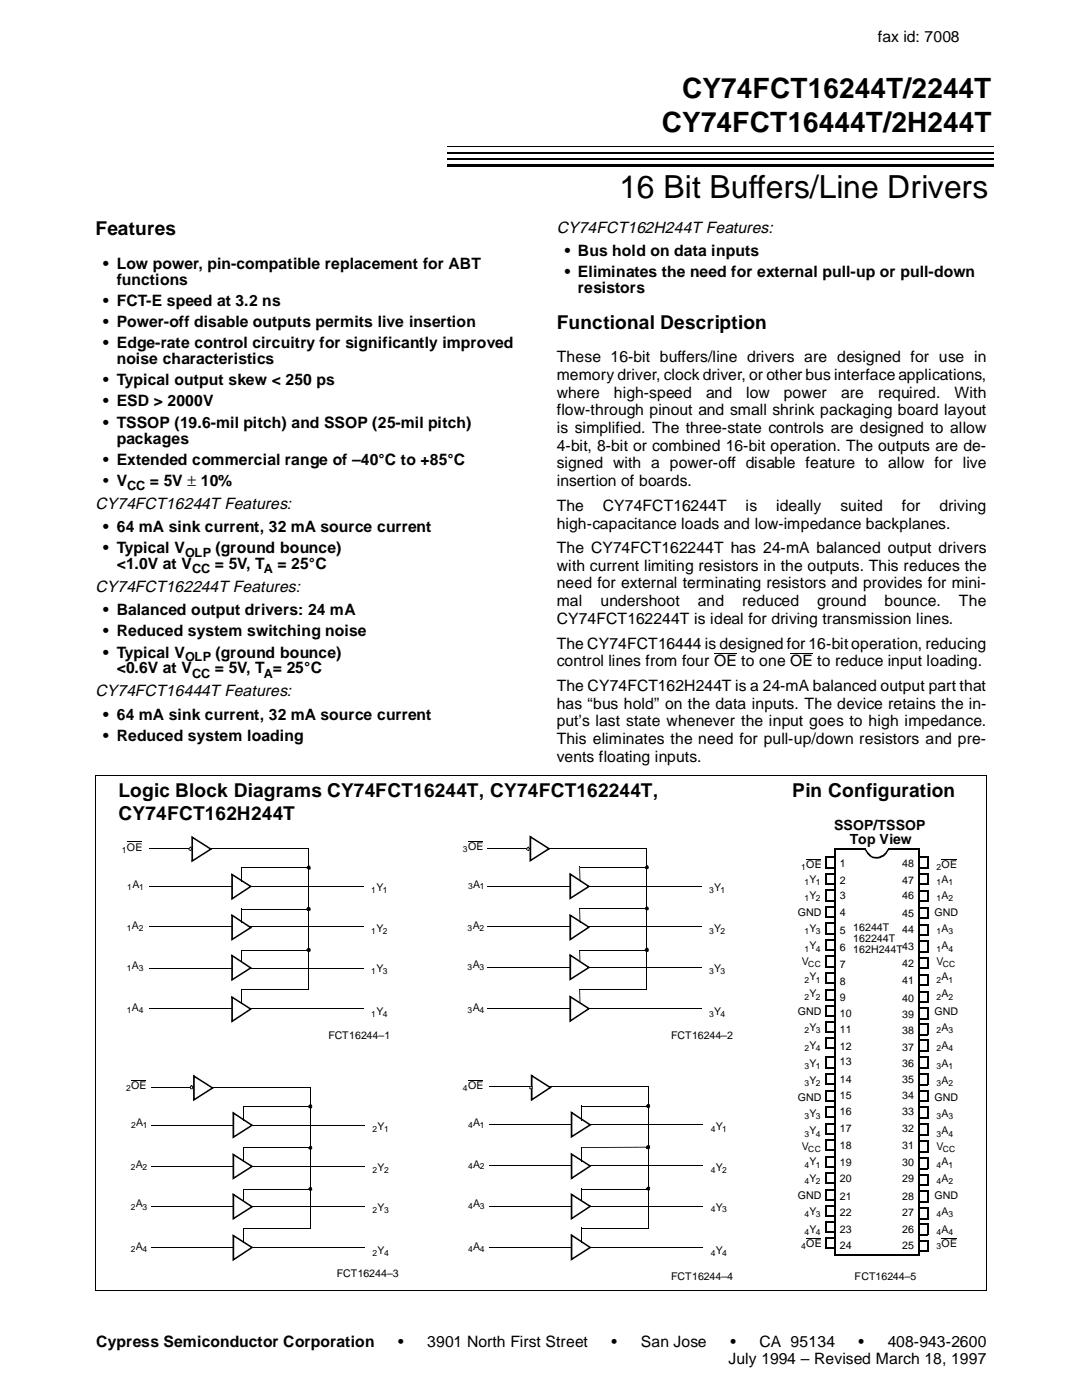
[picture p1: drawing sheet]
<svg xmlns="http://www.w3.org/2000/svg" width="216mm" height="279mm" viewBox="0 0 216 279" stroke-linecap="round" stroke-linejoin="round" font-family="sans-serif">
<path d="M88.3 27.9h.3v.1h-.3zM88.3 28h.3v.2h-.3zM88.3 28h.3zM88.6 32.8h.2v.5h-.2zM88.6 31.5h.2v.3h-.2zM88.7 29.2l.1 .2zM88.7 30.4l.1 .2zM88.8 32.8h109.5v.5h-109.5z" fill="#000"/>
<path d="M88.8 29.3h109.5" fill="none" stroke="#000" stroke-width=".2"/>
<path d="M88.8 30.5h109.5" fill="none" stroke="#000" stroke-width=".25"/>
<path d="M88.8 31.7h109.5" fill="none" stroke="#000" stroke-width=".34"/>
<g fill="#fff">
<path d="M87.1 27.4h2.1v6.3h-2.1z" fill-rule="evenodd"/>
<path d="M20.5 12.6h66v21.6h-66z" fill-rule="evenodd"/>
</g>
<path d="M142.5 130.5h4.5M157.6 130.5h4.5" fill="none" stroke="#000" stroke-width=".2"/>
<path d="M19.1 154.9h177.6v102.6h-177.6z" fill-rule="evenodd" fill="#fff"/>
<path d="M19 154.9h177.9M19 154.9v102.7M196.8 154.9v102.7M30 177h42.5M30 169.3h31.6M160.9 171.4h2.9M30 185h42.5M30 193.2h42.5M48.3 189.7v2.7M48.3 189.7h13.3M30 201.3h42.5M19 257.6h177.9" fill="none" stroke="#000" stroke-width=".2"/>
<g fill="#000">
<path d="M29.9 176.9l.1 .1zM29.9 169.2l.1 .2zM61.6 172.7v.2zM61.6 172.7l.1 .2zM61.6 169.2v.2zM61.6 172.7l-.1 .2zM61.3 172.9l.3-.2v.2l-.3 .4h.6l-.1 .1v-.4l-.2-.1v-.2a.56 .56 0 0 1 .4 .8 .48 .48 0 0 1-.6 0 .48 .48 0 0 1-.2-.5zM72.5 176.9l.1 .1zM164.8 177.5h1.6v.3h-1.6zM164.8 174.2h1.6v.3h-1.6zM164.8 170.9h1.6v.3h-1.6zM164.8 179.7h1.6v.2h-1.6z"/>
<path d="M164.8 176.3h1.6v.2h-1.6zM164.8 173.1h1.6v.2h-1.6zM166.4 177.5l.1 .3zM166.4 179.7l.1 .2zM166.4 174.2l.1 .3zM166.4 176.3l.1 .2zM166.4 170.9l.1 .3zM166.4 173.1l.1 .2zM172.4 169.2h.3v.2h-.3zM172.6 169.2h.1v.4h-.1zM172.4 169.4l.3-.1 1 1.4 .6 .3-.1-.1h1.3l.6-.2 1.1-1.4 .3 .2a2.83 2.83 0 0 1-3.3 1.8 3.9 3.9 0 0 1-1.8-1.9zM177.1 169.2h.2v.4h-.2z"/>
<path d="M177.2 169.3l.3 .2zM177.2 169.3l.1-.1 .2 .2v.1zM183.2 169.2h.4v.2h-.4zM183.4 169.2h.2v.4h-.2zM183.5 177.6l.1 .3zM183.5 179.7l.1 .3zM183.5 174.3l.1 .3zM183.5 176.4l.1 .2zM183.5 170.9l.1 .3zM183.5 173.1l.1 .2zM183.6 177.6h1.7v.3h-1.7zM183.6 179.7h1.5v.3h-1.5z"/>
<path d="M183.6 174.3h1.7v.3h-1.7zM183.6 176.4h1.5v.2h-1.5zM183.6 170.9h1.7v.3h-1.7zM183.6 173.1h1.5v.2h-1.5zM29.9 184.9l.1 .2zM29.9 193.1l.1 .2zM48.2 192.4l.1 .1zM48.2 189.7h.1zM48.3 189.7v.1zM61.6 189.7v.1zM72.5 184.9l.1 .2zM72.5 193.1l.1 .2z"/>
<path d="M164.8 197.4h1.6v.2h-1.6zM164.8 194.1h1.6v.2h-1.6zM164.8 190.8h1.6v.2h-1.6zM164.8 187.5h1.6v.2h-1.6zM164.8 184.1h1.6v.3h-1.6zM164.8 180.8h1.6v.3h-1.6zM164.8 199.4h1.6v.2h-1.6zM164.8 196.1h1.6v.2h-1.6zM164.8 192.8h1.6v.2h-1.6zM164.8 189.5h1.6v.2h-1.6zM164.8 186.3h1.6v.2h-1.6zM164.8 182.9h1.6v.2h-1.6z"/>
<path d="M166.4 197.4l.1 .2zM166.4 199.4l.1 .2zM166.4 194.1l.1 .2zM166.4 196.1l.1 .2zM166.4 190.8l.1 .2zM166.4 192.8l.1 .2zM166.4 187.5l.1 .2zM166.4 189.5l.1 .2zM166.4 184.1l.1 .3zM166.4 186.3l.1 .2zM166.4 180.8l.1 .3zM166.4 182.9l.1 .2z"/>
<path d="M183.5 197.8l.1 .2zM183.5 199.8l.1 .3zM183.5 194.4l.1 .2zM183.5 196.5l.1 .3zM183.5 191.1l.1 .2zM183.5 193.1l.1 .3zM183.5 187.7l.1 .3zM183.5 189.8l.1 .3zM183.5 184.4l.1 .3zM183.5 186.4l.1 .3zM183.5 181l.1 .3zM183.5 183l.1 .3z"/>
<path d="M183.6 197.8h1.7v.2h-1.7zM183.6 199.8h1.5v.3h-1.5zM183.6 194.4h1.7v.2h-1.7zM183.6 196.5h1.5v.3h-1.5zM183.6 191.1h1.7v.2h-1.7zM183.6 193.1h1.5v.3h-1.5zM183.6 187.7h1.7v.3h-1.7zM183.6 189.8h1.5v.3h-1.5zM183.6 184.4h1.7v.3h-1.7zM183.6 186.4h1.5v.3h-1.5zM183.6 181h1.7v.3h-1.7zM183.6 183h1.5v.3h-1.5z"/>
<path d="M29.9 201.3l.1 .1zM72.5 201.3l.1 .1zM164.8 207h1.6v.3h-1.6zM164.8 200.7h1.6v.2h-1.6zM164.8 203.8h1.6v.2h-1.6zM164.8 209h1.6v.3h-1.6zM164.8 202.7h1.6v.2h-1.6zM164.8 205.9h1.6v.3h-1.6zM166.4 207l.1 .3zM166.4 209l.1 .3zM166.4 200.7l.1 .2zM166.4 202.7l.1 .2z"/>
<path d="M166.4 203.8l.1 .2zM166.4 205.9l.1 .3zM183.5 207.5l.1 .3zM183.5 209.6l.1 .3zM183.5 201.1l.1 .2zM183.5 203.2l.1 .3zM183.5 204.2l.1 .3zM183.5 206.3l.1 .3zM183.6 207.5h1.7v.3h-1.7zM183.6 209.6h1.5v.3h-1.5zM183.6 201.1h1.7v.2h-1.7zM183.6 203.2h1.5v.3h-1.5z"/>
<path d="M183.6 204.2h1.7v.3h-1.7zM183.6 206.3h1.5v.3h-1.5z"/>
</g>
<path d="M61.3 173l.3-.2 .2 .1 .1 .5h-.5l-.2-.2z" fill-rule="evenodd" fill="#000"/>
<path d="M166.6 169.2v81.2M166.6 169.4h6M177.3 169.4h6.1v81.2M166.5 250.4h16.9" fill="none" stroke="#000" stroke-width=".34"/>
<g fill="none" stroke="#000" stroke-width=".25">
<path d="M164.9 171v2.3M164.9 174.3v2.2M164.9 177.6v2.3M185.1 171v2.3M185.1 174.4v2.2M185.1 177.7v2.3M164.9 180.9v2.2M164.9 184.2v2.3M164.9 187.5v2.2M164.9 190.8v2.2M164.9 194.1v2.2M164.9 197.4v2.2"/>
<path d="M185.1 181.1v2.2M185.1 184.5v2.2M185.1 187.8v2.3M185.1 191.2v2.2M185.1 194.5v2.3M185.1 197.9v2.2M164.9 200.7v2.2M164.9 203.9v2.3M164.9 207.1v2.2M185.1 201.2v2.3M185.1 204.3v2.3M185.1 207.6v2.3"/>
</g>
<path d="M38.4 167l3.7 2.4-3.7 2.4z" fill="#fff"/>
<path d="M38.2 166.8l4.1 2.7-4.1 2.6 .1-.4 3.7-2.4 .2 .3-3.9-2.4 .1-.2 .1 4.8h-.3z" fill="#000"/>
<path d="M37.8 169.2l.2-.1 .2 .1-.1 .5-.2 .1-.2-.4z" fill-rule="evenodd" fill="#fff"/>
<path d="M38 169l.1 .2zM38 169l.2 .2zM38 169.2l.1-.1zM37.8 169.2l.2-.2 .1 .2-.3 .2 .2 .4 .1-.6 .1 .1-.2-.1 .1-.1 .2 .1-.1 .6h-.3l-.2-.1-.1-.3zM61.5 169.3l.1 .1zM61.5 197.4h.1z" fill="#000"/>
<path d="M61.6 169.4v28" fill="none" stroke="#000" stroke-width=".2"/>
<path d="M46.3 199l3.7 2.3-3.7 2.5z" fill="#fff"/>
<path d="M46.1 198.7l4.2 2.6-4.2 2.8v-5.1h.4l-.1 5-.2-.3 3.9-2.4-.1 .2-3.8-2.4z" fill="#000"/>
<path d="M46.3 190.7l3.7 2.4-3.7 2.4z" fill="#fff"/>
<path d="M46.1 190.4l4.3 2.8-4.3 2.6v-5.1h.4l-.1 5-.2-.3 3.9-2.4-.1 .3-3.8-2.5z" fill="#000"/>
<path d="M46.3 182.6l3.7 2.5-3.7 2.4z" fill="#fff"/>
<path d="M46.1 182.4l4.3 2.8-4.3 2.6v-5.2h.4l-.1 5-.2-.2 3.9-2.4-.1 .3-3.8-2.5z" fill="#000"/>
<path d="M46.3 174.5l3.7 2.4-3.7 2.4z" fill="#fff"/>
<g fill="#000">
<path d="M46.1 174.2l4.2 2.7-4.2 2.8v-5.2h.4l-.1 5-.2-.3 3.9-2.4-.1 .2-3.8-2.3zM48.2 175.9l.1 .1zM48.2 173.1h.1zM48.3 173.1v.1zM61.6 173.1v.1zM48.2 197.4l.1 .1zM48.2 184.1l.1 .1zM48.2 181.4h.1zM48.3 197.4v.2zM48.3 181.4v.1zM61.6 197.4v.2zM61.6 181.4v.1z"/>
<path d="M61.6 181v.2zM61.6 181l.1 .2zM61.6 189.1v.2zM61.6 189.1l.1 .2zM61.6 181l-.1 .2zM61.3 181.1l.3-.1v.2l-.3 .2 .2 .3-.1-.1 .5-.1-.1 .1v-.3l-.2-.1v-.2l.3 .1 .1 .6-.7 .1-.2-.3zM61.6 189.1l-.1 .2zM61.3 189.3l.3-.2v.2l-.3 .4 .4 .1 .2-.1h-.1v-.3l-.2-.1v-.2l.3 .1 .1 .6-.3 .2-.4-.1-.2-.2zM30.1 216.9l.1 .2zM48.2 200.3l.1 .1zM61.9 216.9l.1 .2zM164.8 217.5h1.6v.3h-1.6z"/>
<path d="M164.8 214.1h1.6v.3h-1.6zM164.8 210.9h1.6v.3h-1.6zM164.8 219.6h1.6v.3h-1.6zM164.8 216.2h1.6v.3h-1.6zM164.8 212.9h1.6v.3h-1.6zM166.4 217.5l.1 .3zM166.4 219.6l.1 .3zM166.4 214.1l.1 .3zM166.4 216.2l.1 .3zM166.4 210.9l.1 .3zM166.4 212.9l.1 .3zM183.5 217.6l.1 .2z"/>
<path d="M183.5 219.6l.1 .3zM183.5 214.2l.1 .3zM183.5 216.3l.1 .3zM183.5 210.9l.1 .3zM183.5 212.9l.1 .3zM183.6 217.6h1.7v.2h-1.7zM183.6 219.6h1.5v.3h-1.5zM183.6 214.2h1.7v.3h-1.7zM183.6 216.3h1.5v.3h-1.5zM183.6 210.9h1.7v.3h-1.7zM183.6 212.9h1.5v.3h-1.5zM30.1 224.5l.1 .1z"/>
<path d="M30.1 232.7l.1 .1zM48.4 237.3l.2 .1zM48.6 237.3l.1 .2zM61.9 237.3l.1 .2zM61.9 220.4l.1 .2zM61.9 220.4l.2 .2zM61.9 220.4l-.1 .2zM61.6 220.6l.3-.2 .1 .2-.4 .3 .2 .2 .3-.1v.1v-.5h-.2l.1-.2 .2 .1v.6h-.6l-.1-.2zM72.7 224.5l.1 .1zM72.7 232.7l.1 .1zM164.8 237.3h1.6v.3h-1.6zM164.8 233.9h1.6v.3h-1.6z"/>
<path d="M164.8 230.7h1.6v.3h-1.6zM164.8 227.3h1.6v.3h-1.6zM164.8 224.1h1.6v.3h-1.6zM164.8 220.7h1.6v.3h-1.6zM164.8 239.4h1.6v.3h-1.6zM164.8 236.1h1.6v.2h-1.6zM164.8 232.8h1.6v.3h-1.6zM164.8 229.4h1.6v.3h-1.6zM164.8 226.1h1.6v.3h-1.6zM164.8 222.8h1.6v.3h-1.6zM166.4 237.3l.1 .3zM166.4 239.4l.1 .3z"/>
<path d="M166.4 233.9l.1 .3zM166.4 236.1l.1 .2zM166.4 230.7l.1 .3zM166.4 232.8l.1 .3zM166.4 227.3l.1 .3zM166.4 229.4l.1 .3zM166.4 224.1l.1 .3zM166.4 226.1l.1 .3zM166.4 220.7l.1 .3zM166.4 222.8l.1 .3zM183.5 237.7l.1 .2zM183.5 239.8l.1 .2z"/>
<path d="M183.5 234.3l.1 .2zM183.5 236.4l.1 .2zM183.5 231l.1 .2zM183.5 233.1l.1 .2zM183.5 227.6l.1 .2zM183.5 229.7l.1 .3zM183.5 224.3l.1 .2zM183.5 226.3l.1 .3zM183.5 220.9l.1 .2zM183.5 223l.1 .3zM183.6 237.7h1.7v.2h-1.7zM183.6 239.8h1.5v.2h-1.5z"/>
<path d="M183.6 234.3h1.7v.2h-1.7zM183.6 236.4h1.5v.2h-1.5zM183.6 231h1.7v.2h-1.7zM183.6 233.1h1.5v.2h-1.5zM183.6 227.6h1.7v.2h-1.7zM183.6 229.7h1.5v.3h-1.5zM183.6 224.3h1.7v.2h-1.7zM183.6 226.3h1.5v.3h-1.5zM183.6 220.9h1.7v.2h-1.7zM183.6 223h1.5v.3h-1.5zM30.1 240.8l.1 .2zM30.1 248.8l.1 .2z"/>
<path d="M48.4 240l.2 .1zM72.7 240.8l.1 .2zM72.7 248.8l.1 .2zM164.8 246.9h1.6v.2h-1.6zM164.8 240.5h1.6v.3h-1.6zM164.8 243.8h1.6v.2h-1.6zM164.8 249h1.6v.3h-1.6zM164.8 242.6h1.6v.2h-1.6zM164.8 245.8h1.6v.2h-1.6zM166.4 246.9l.1 .2zM166.4 249l.1 .3zM166.4 240.5l.1 .3z"/>
<path d="M166.4 242.6l.1 .2zM166.4 243.8l.1 .2zM166.4 245.8l.1 .2zM183.5 247.5l.1 .2zM183.5 249.5l.1 .3zM183.5 241l.1 .2zM183.5 243.1l.1 .2zM183.5 244.1l.1 .2zM183.5 246.3l.1 .2zM183.6 247.5h1.7v.2h-1.7zM183.6 249.5h1.5v.3h-1.5zM183.6 241h1.7v.2h-1.7z"/>
<path d="M183.6 243.1h1.5v.2h-1.5zM183.6 244.1h1.7v.2h-1.7zM183.6 246.3h1.5v.2h-1.5z"/>
</g>
<g fill="none" stroke="#000" stroke-width=".25">
<path d="M164.9 211v2.2M164.9 214.2v2.3M164.9 217.6v2.3M185.1 211v2.2M185.1 214.3v2.3M185.1 217.7v2.2M164.9 220.8v2.3M164.9 224.2v2.2M164.9 227.4v2.3M164.9 230.8v2.3M164.9 234v2.3M164.9 237.4v2.3"/>
<path d="M185.1 221v2.3M185.1 224.4v2.2M185.1 227.7v2.3M185.1 231.1v2.2M185.1 234.4v2.2M185.1 237.7v2.3M164.9 240.6v2.2M164.9 243.8v2.2M164.9 247v2.3M185.1 241v2.3M185.1 244.2v2.3M185.1 247.6v2.2"/>
</g>
<g fill="none" stroke="#000" stroke-width=".2">
<path d="M48.3 173.1v2.8M48.3 173.1h13.3M48.3 181.4v2.7M48.3 197.5v2.8M48.3 197.5h13.3M48.3 181.4h13.3M30.2 217h31.7M30.2 224.5h42.5M30.2 232.7h42.5M48.5 237.4v2.6M48.7 237.4h13.2M30.2 240.9h42.5"/>
<path d="M30.2 248.9h42.5"/>
</g>
<g fill="#000">
<path d="M61.3 181.2h.5l.1 .4-.5 .1-.2-.3z" fill-rule="evenodd"/>
<path d="M61.3 189.4l.3-.2 .2 .1 .1 .4-.3 .2-.2-.1-.2-.2z" fill-rule="evenodd"/>
<path d="M61.7 220.6h.4v.5h-.4l-.1-.3z" fill-rule="evenodd"/>
</g>
<path d="M38.7 214.7l3.7 2.4-3.7 2.4z" fill="#fff"/>
<path d="M38.5 214.5l4.2 2.7-4.2 2.6 .1-.4 3.7-2.4 .2 .3-3.9-2.4 .2-.3 .1 4.9h-.4z" fill="#000"/>
<path d="M38 216.7h.2l.2 .2-.1 .4-.4-.3z" fill-rule="evenodd" fill="#fff"/>
<path d="M38.2 216.6l.1 .1zM38.2 216.6l.2 .1zM38.2 216.6l-.1 .1zM37.9 216.7l.3-.1 .1 .1-.3 .4 .4 .2h-.1l.1-.1v-.4l-.2-.1 .1-.1 .1 .1 .1 .6-.1 .1-.4-.1-.2-.2zM61.8 217l.2 .1zM61.8 245l.2 .1z" fill="#000"/>
<path d="M61.9 217.1v27.9" fill="none" stroke="#000" stroke-width=".2"/>
<path d="M46.6 246.5l3.7 2.4-3.7 2.5z" fill="#fff"/>
<path d="M46.4 246.3l4.1 2.6-4.1 2.8v-5.2h.3v5l-.2-.2 3.9-2.5-.2 .3-3.7-2.4z" fill="#000"/>
<path d="M46.6 238.3l3.7 2.5-3.7 2.4z" fill="#fff"/>
<path d="M46.4 238.1l4.2 2.8-4.2 2.6v-5.2h.3v5l-.2-.2 3.9-2.4-.2 .3-3.7-2.5z" fill="#000"/>
<path d="M46.6 230.4l3.7 2.3-3.7 2.4z" fill="#fff"/>
<path d="M46.4 230.1l4.1 2.6-4.1 2.8v-5.1h.3v4.9l-.2-.3 3.9-2.3-.2 .2-3.7-2.4z" fill="#000"/>
<path d="M46.6 222.1l3.7 2.4-3.7 2.4z" fill="#fff"/>
<g fill="#000">
<path d="M97.3 176.8l.1 .2zM97.3 169.2l.1 .1zM129 172.7l.1 .1zM129 169.2l.1 .1zM129 172.6l-.1 .2zM128.6 173.1l.4-.4 .1 .1-.3 .3 .1 .2 .4-.1-.1 .1 .1-.3-.3-.2 .1-.2 .4 .5-.1 .3-.3 .1-.3-.1zM139.9 176.8l.1 .2zM97.3 184.9l.1 .2zM97.3 193l.1 .2zM115.6 189.6l.1 .1zM115.7 192.4l.1 .1zM115.7 189.6l.1 .1z"/>
<path d="M129 189.6l.1 .1zM139.9 184.9l.1 .2zM139.9 193l.1 .2zM97.3 201.3l.1 .1zM139.9 201.3l.1 .1zM46.4 221.8l4.2 2.8-4.2 2.6v-5.1h.3v5l-.2-.3 3.9-2.3-.2 .2-3.7-2.5zM48.4 231.8l.2 .1zM48.4 228.9l.2 .1zM48.4 223.6l.2 .1zM48.4 220.7l.2 .1zM48.6 228.9l.1 .2zM48.6 220.7l.1 .2z"/>
<path d="M61.9 228.9l.1 .2zM61.9 220.7l.1 .2zM61.9 228.7l.1 .1zM61.9 236.9l.1 .2zM61.9 236.9l.2 .2zM61.9 228.6l-.1 .2zM62 228.6l.2 .2 .1 .3-.1 .3h-.3l-.4-.3 .4-.4 .1 .1-.4 .3 .2 .2 .3-.1v.1v-.4l-.2-.1zM61.9 236.9l-.1 .2zM61.6 237.1l.3-.2 .1 .2-.4 .3h.5v.1v-.3l-.2-.1 .1-.2 .2 .1v.6h-.5l-.2-.3zM48.4 248l.2 .1zM48.4 245.1l.2 .1zM48.6 245.1l.1 .2z"/>
<path d="M61.9 245.1l.1 .2z"/>
</g>
<g fill="none" stroke="#000" stroke-width=".2">
<path d="M25.3 168h3M97.4 176.9h42.5M97.4 169.2h31.6M187.9 171.4h3M97.4 185h42.5M97.4 193.1h42.5M115.8 189.7h13.2M26.2 215.6h2.9M97.4 201.3h42.5M48.5 220.8v2.8M48.5 229v2.8M48.7 229h13.2"/>
<path d="M48.7 220.8h13.2M48.5 245.2v2.8M48.7 245.2h13.2M160.9 247.1h2.9"/>
</g>
<g fill="#000">
<path d="M128.7 173.1l.3-.4 .4 .4-.1 .2-.3 .1z" fill-rule="evenodd"/>
<path d="M61.6 229l.3-.3 .3 .3-.1 .3-.2 .1z" fill-rule="evenodd"/>
<path d="M61.7 237.1h.4v.4l-.2 .1-.3-.3z" fill-rule="evenodd"/>
</g>
<path d="M115.7 189.7v2.7" fill="none" stroke="#000" stroke-width=".25"/>
<path d="M105.8 167l3.8 2.3-3.8 2.4z" fill="#fff"/>
<path d="M105.7 166.7l4.1 2.7-4.1 2.6v-.4l3.8-2.4 .1 .3-3.9-2.4 .2-.2 .1 4.8h-.3z" fill="#000"/>
<path d="M105.2 169.2l.2-.1 .2 .1-.1 .5-.2 .1-.2-.4z" fill-rule="evenodd" fill="#fff"/>
<path d="M105.4 169l.1 .2zM105.4 169l.2 .2zM105.4 169.2l.1-.1zM105.2 169.2l.2-.2 .1 .2-.3 .2 .2 .4 .1-.6 .1 .1-.2-.1 .1-.1 .2 .1-.1 .6h-.3l-.2-.1-.1-.3zM128.9 169.2l.2 .1zM128.9 197.4h.2z" fill="#000"/>
<path d="M129 169.3v28.1" fill="none" stroke="#000" stroke-width=".2"/>
<path d="M113.8 198.9l3.7 2.4-3.7 2.4z" fill="#fff"/>
<path d="M113.6 198.6l4.2 2.7-4.2 2.7v-5.1h.4l-.1 5-.2-.3 3.9-2.4-.2 .2-3.7-2.3z" fill="#000"/>
<path d="M113.8 190.6l3.7 2.4-3.7 2.4z" fill="#fff"/>
<path d="M113.6 190.3l4.3 2.8-4.3 2.6v-5.1h.4l-.1 5-.2-.3 3.9-2.3-.2 .2-3.7-2.4z" fill="#000"/>
<path d="M113.8 182.6l3.7 2.4-3.7 2.5z" fill="#fff"/>
<path d="M113.6 182.4l4.2 2.6-4.2 2.8v-5.2h.4l-.1 5-.2-.2 3.9-2.5-.2 .3-3.7-2.4z" fill="#000"/>
<path d="M113.8 174.4l3.7 2.5-3.7 2.3z" fill="#fff"/>
<g fill="#000">
<path d="M113.6 174.2l4.3 2.8-4.3 2.6v-5.2h.4l-.1 5-.2-.2 3.9-2.4-.2 .2-3.7-2.4zM115.6 173l.1 .1zM115.7 175.9h.1zM115.7 173l.1 .1zM129 173l.1 .1zM115.6 197.4h.1zM115.6 181.3l.1 .1zM115.7 184.1h.1zM115.7 197.4l.1 .1zM115.7 181.3l.1 .1zM129 197.4l.1 .1zM129 181.3l.1 .1z"/>
<path d="M129 180.9l.1 .2zM129 180.9l.2 .2zM129 189.1l.1 .2zM129 189.1l.2 .2zM129 180.9l-.1 .2zM128.8 181.1l.2-.2 .1 .2-.3 .3h.5l-.1 .1 .1-.3-.3-.1 .1-.2 .3 .1v.6h-.5l-.3-.2zM129 189.1l-.1 .2zM128.9 189.2l.1-.1 .1 .2-.3 .3 .1 .2 .4-.1-.1 .1 .1-.4-.3-.1 .1-.2 .3 .1v.7h-.6l-.2-.3zM97.6 216.8l.1 .2zM115.7 200.2l.1 .1zM129.4 216.8l.1 .2zM97.6 224.4l.1 .1z"/>
<path d="M97.6 232.6l.1 .1zM115.9 237.2l.2 .1zM116 237.2l.1 .2zM129.4 237.2l.1 .2zM129.4 220.3l.1 .2zM129.4 220.3l-.1 .2zM129.1 220.4l.3-.1 .1 .2-.5 .1 .3 .4 .2-.1v.1v-.4h.1l-.2-.1 .1-.2 .2 .2-.1 .6h-.3l-.4-.1v-.3zM140.2 224.4l.1 .1zM140.2 232.6l.1 .1zM97.6 240.7l.1 .2zM97.6 248.8l.1 .2zM115.9 240l.2 .1z"/>
<path d="M140.2 240.7l.1 .2zM140.2 248.8l.1 .2z"/>
</g>
<path d="M115.8 173.1h13.2M115.8 197.4h13.2M115.8 181.4h13.2M97.7 216.9h31.7M97.7 224.5h42.5M97.7 232.7h42.5M116 237.3v2.7M116.1 237.3h13.3M97.7 240.8h42.5M97.7 248.9h42.5M187.9 247.1h3" fill="none" stroke="#000" stroke-width=".2"/>
<path d="M115.7 173.1v2.8M115.7 181.4v2.7M115.7 197.4v2.8" fill="none" stroke="#000" stroke-width=".25"/>
<g fill="#000">
<path d="M128.9 181.1h.4v.4l-.3 .1-.3-.2z" fill-rule="evenodd"/>
<path d="M128.9 189.3h.4v.5h-.4l-.2-.2z" fill-rule="evenodd"/>
<path d="M128.9 220.6l.5-.2 .2 .2v.2l-.3 .3z" fill-rule="evenodd"/>
</g>
<path d="M106.1 214.6l3.7 2.4-3.7 2.5z" fill="#fff"/>
<path d="M105.9 214.4l4.3 2.6-4.3 2.8 .1-.4 3.7-2.5 .2 .3-3.9-2.4 .2-.3 .1 5h-.4z" fill="#000"/>
<path d="M105.7 217l.3-.3 .2 .1-.1 .5h-.4z" fill-rule="evenodd" fill="#fff"/>
<path d="M106 216.7l.1 .1zM106 216.7l.2 .1zM106 216.7l-.1 .1zM105.8 216.7h.2l.1 .1-.4 .2 .1 .3h.3h-.1l.1-.5 .1 .1-.2-.1 .1-.1h.2l-.1 .7-.5-.1-.1-.2zM129.3 216.9l.2 .1zM129.3 244.9l.2 .1z" fill="#000"/>
<path d="M129.4 217v27.9" fill="none" stroke="#000" stroke-width=".2"/>
<path d="M114 246.5l3.8 2.4-3.8 2.4z" fill="#fff"/>
<path d="M113.9 246.2l4.2 2.8-4.2 2.6v-5.1h.3l-.1 5-.1-.3 3.9-2.4-.2 .3-3.7-2.5z" fill="#000"/>
<path d="M114 238.3l3.8 2.4-3.8 2.5z" fill="#fff"/>
<path d="M113.9 238.1l4.1 2.6-4.1 2.8v-5.2h.3l-.1 5-.1-.2 3.9-2.5-.2 .3-3.7-2.4z" fill="#000"/>
<path d="M114 230.3l3.8 2.4-3.8 2.4z" fill="#fff"/>
<path d="M113.9 230l4.1 2.7-4.1 2.8v-5.2h.3l-.1 5-.1-.3 3.9-2.4-.2 .2-3.7-2.3z" fill="#000"/>
<path d="M114 222l3.8 2.5-3.8 2.3z" fill="#fff"/>
<g fill="#000">
<path d="M113.9 221.7l4.2 2.8-4.2 2.7v-5.2h.3l-.1 5-.1-.3 3.9-2.3-.2 .2-3.7-2.4zM115.9 231.7l.2 .1zM115.9 228.9l.2 .1zM115.9 223.5l.2 .1zM115.9 220.6l.2 .1zM116 228.9l.1 .2zM116 220.6l.1 .2zM129.4 228.9l.1 .1zM129.4 220.6l.1 .2zM129.4 228.5l.1 .2zM129.4 236.8l.1 .2zM129.4 228.5l-.1 .2z"/>
<path d="M129.1 228.6l.3-.1 .1 .2-.5 .2 .1 .3 .4-.1v.1v-.4l.1 .1-.2-.2 .1-.2 .2 .2-.1 .6h-.7v-.4zM129.4 236.8l-.1 .2zM129.1 236.9l.3-.1 .1 .2-.5 .2 .1 .2h.4v.1v-.5l.1 .1-.2-.1 .1-.2 .2 .1v.4l-.2 .3a.52 .52 0 0 1-.6-.4zM115.9 247.9l.2 .1zM115.9 245l.2 .1zM116 245l.1 .2zM129.4 245l.1 .2z"/>
</g>
<path d="M93.4 167.9h3M93.4 215.6h3M116 220.7v2.8M116 229v2.7M116.1 220.7h13.3M116 245.1v2.8M116.1 245.1h13.3" fill="none" stroke="#000" stroke-width=".2"/>
<path d="M116.1 229h13.3" fill="none" stroke="#000" stroke-width=".25"/>
<g fill="#000">
<path d="M129.1 228.7l.3-.1 .2 .2-.1 .4h-.5l-.1-.3z" fill-rule="evenodd"/>
<path d="M128.9 237.2l.5-.3 .2 .1-.1 .5-.5-.1z" fill-rule="evenodd"/>
</g>
<text font-size="6.3" x="123.6" y="39.5">16 Bit Buffers/Line Drivers</text>
<g font-size="5.6">
<text x="136.1" y="19.5">CY74FCT16244T/2244T</text>
<text x="132.1" y="26.2">CY74FCT16444T/2H244T</text>
</g>
<g font-size="3.8">
<text x="19" y="47">Features</text>
<text x="111.1" y="65.7">Functional Description</text>
<text x="23.6" y="159">Logic Block Diagrams CY74FCT16244T, CY74FCT162244T,</text>
<text x="158.1" y="159">Pin Configuration</text>
<text x="23.6" y="163.7">CY74FCT162H244T</text>
</g>
<g font-size="3.2">
<text x="111.1" y="46.6">CY74FCT162H244T Features:</text>
<text x="19" y="101.6">CY74FCT16244T Features:</text>
<text x="19" y="118.2">CY74FCT162244T Features:</text>
<text x="19" y="138.9">CY74FCT16444T Features:</text>
</g>
<g font-size="3.1">
<text x="175.2" y="8.5">fax id: 7008</text>
<text x="20.6" y="53.6">• Low power, pin-compatible replacement for ABT</text>
<text x="112.7" y="51.1">• Bus hold on data inputs</text>
<text x="23.3" y="56.8">functions</text>
<text x="112.7" y="55.4">• Eliminates the need for external pull-up or pull-down</text>
<text x="115.3" y="58.5">resistors</text>
<text x="20.6" y="61">• FCT-E speed at 3.2 ns</text>
<text x="20.6" y="65.3">• Power-off disable outputs permits live insertion</text>
<text x="20.6" y="69.5">• Edge-rate control circuitry for significantly improved</text>
<text x="20.6" y="76.9">• Typical output skew &lt; 250 ps</text>
<text x="23.3" y="72.6">noise characteristics</text>
<text x="111.1" y="72.3">These 16-bit buffers/line drivers are designed for use in</text>
<text x="111.1" y="75.9">memory driver, clock driver, or other bus interface applications,</text>
<text x="20.6" y="81.1">• ESD &gt; 2000V</text>
<text x="111.1" y="79.3">where</text>
<text x="111.1" y="82.9">flow-through pinout and small shrink packaging board layout</text>
<text x="122.5" y="79.3">high-speed</text>
<text x="140.9" y="79.3">and</text>
<text x="148.9" y="79.3">low</text>
<text x="156.4" y="79.3">power</text>
<text x="167.8" y="79.3">are</text>
<text x="175.2" y="79.3">required.</text>
<text x="190.5" y="79.3">With</text>
<text x="20.6" y="85.3">• TSSOP (19.6-mil pitch) and SSOP (25-mil pitch)</text>
<text x="23.3" y="88.6">packages</text>
<text x="111.1" y="86.4">is simplified. The three-state controls are designed to allow</text>
<text x="111.1" y="89.9">4-bit, 8-bit or combined 16-bit operation. The outputs are de-</text>
<text x="20.6" y="92.8">• Extended commercial range of –40°C to +85°C</text>
<text x="111.1" y="93.5">signed with a power-off disable feature to allow for live</text>
<text x="20.6" y="97">• V</text>
<text x="29.9" y="97">= 5V ± 10%</text>
<text x="111.1" y="97">insertion of boards.</text>
<text x="111.1" y="101.9">The</text>
<text x="120.3" y="101.9">CY74FCT16244T</text>
<text x="148.8" y="101.9">is</text>
<text x="154.9" y="101.9">ideally</text>
<text x="167.7" y="101.9">suited</text>
<text x="180" y="101.9">for</text>
<text x="187.5" y="101.9">driving</text>
<text x="20.6" y="106.2">• 64 mA sink current, 32 mA source current</text>
<text x="111.1" y="105.5">high-capacitance loads and low-impedance backplanes.</text>
<text x="20.6" y="110.4">• Typical V</text>
<text x="23.3" y="113.5">&lt;1.0V at V</text>
<text x="42.9" y="113.5">= 5V, T</text>
<text x="43" y="110.4">(ground bounce)</text>
<text x="55.4" y="113.5">= 25°C</text>
<text x="111.1" y="110.4">The CY74FCT162244T has 24-mA balanced output drivers</text>
<text x="111.1" y="114">with current limiting resistors in the outputs. This reduces the</text>
<text x="111.1" y="117.4">need for external terminating resistors and provides for mini-</text>
<text x="20.6" y="122.8">• Balanced output drivers: 24 mA</text>
<text x="111.1" y="121">mal</text>
<text x="111.1" y="124.5">CY74FCT162244T is ideal for driving transmission lines.</text>
<text x="119.8" y="121">undershoot</text>
<text x="139.2" y="121">and</text>
<text x="148.1" y="121">reduced</text>
<text x="163" y="121">ground</text>
<text x="176.5" y="121">bounce.</text>
<text x="191.3" y="121">The</text>
<text x="20.6" y="127">• Reduced system switching noise</text>
<text x="20.6" y="131.2">• Typical V</text>
<text x="43" y="131.2">(ground bounce)</text>
<text x="111.1" y="129.5">The CY74FCT16444 is designed for 16-bit operation, reducing</text>
<text x="23.3" y="134.4">&lt;0.6V at V</text>
<text x="42.9" y="134.4">= 5V, T = 25°C</text>
<text x="111.1" y="133">control lines from four OE to one OE to reduce input loading.</text>
<text x="111.1" y="137.9">The CY74FCT162H244T is a 24-mA balanced output part that</text>
<text x="20.6" y="143.6">• 64 mA sink current, 32 mA source current</text>
<text x="111.1" y="141.5">has “bus hold” on the data inputs. The device retains the in-</text>
<text x="20.6" y="147.8">• Reduced system loading</text>
<text x="111.1" y="144.9">put’s last state whenever the input goes to high impedance.</text>
<text x="111.1" y="148.5">This eliminates the need for pull-up/down resistors and pre-</text>
<text x="111.1" y="152.1">vents floating inputs.</text>
<text x="19.2" y="268.8">Cypress Semiconductor Corporation</text>
<text x="79.4" y="268.8">•</text>
<text x="85.3" y="268.8">3901 North First Street</text>
<text x="122" y="268.8">•</text>
<text x="127.8" y="268.8">San Jose</text>
<text x="145.8" y="268.8">•</text>
<text x="151.5" y="268.8">CA 95134</text>
<text x="171.3" y="268.8">•</text>
<text x="177.1" y="268.8">408-943-2600</text>
<text x="145.4" y="272.3">July 1994 – Revised March 18, 1997</text>
</g>
<g font-size="2.8">
<text x="166.5" y="165.7">SSOP/TSSOP</text>
<text x="169.6" y="168.5">Top View</text>
</g>
<g font-size="2.5">
<text x="25.4" y="97.8">CC</text>
<text x="36.9" y="111.2">OLP</text>
<text x="38.4" y="114.4">CC</text>
<text x="52.7" y="114.4">A</text>
<text x="36.9" y="132">OLP</text>
<text x="38.4" y="135.2">CC</text>
<text x="52.7" y="135.2">A</text>
</g>
<g font-size="2.1">
<text x="25.3" y="169.8">OE</text>
<text x="93.4" y="169.7">OE</text>
<text x="160.9" y="173.1">OE</text>
<text x="167.6" y="173.1">1</text>
<text x="180" y="173.1">48</text>
<text x="187.9" y="173.1">OE</text>
<text x="26.4" y="177.1">A</text>
<text x="75.1" y="177.9">Y</text>
<text x="94.4" y="177.1">A</text>
<text x="142.5" y="177.8">Y</text>
<text x="161.5" y="176.2">Y</text>
<text x="161.5" y="179.4">Y</text>
<text x="167.6" y="176.4">2</text>
<text x="167.6" y="179.5">3</text>
<text x="180" y="176.4">47</text>
<text x="180" y="179.5">46</text>
<text x="187.9" y="176.2">A</text>
<text x="187.9" y="179.4">A</text>
<text x="26.3" y="185.3">A</text>
<text x="94.3" y="185.3">A</text>
<text x="159.2" y="182.9">GND</text>
<text x="167.6" y="182.9">4</text>
<text x="170.3" y="185.8">16244T</text>
<text x="180" y="183">45</text>
<text x="186.4" y="182.9">GND</text>
<text x="75.1" y="186">Y</text>
<text x="142.5" y="186">Y</text>
<text x="161.5" y="186">Y</text>
<text x="161.5" y="189.5">Y</text>
<text x="167.6" y="186.4">5</text>
<text x="167.6" y="189.7">6</text>
<text x="170.3" y="188">162244T</text>
<text x="170.3" y="190.2">162H244T</text>
<text x="180" y="186.2">44</text>
<text x="180" y="189.6">43</text>
<text x="187.9" y="186">A</text>
<text x="187.9" y="189.5">A</text>
<text x="26.3" y="193.3">A</text>
<text x="75.1" y="194.1">Y</text>
<text x="94.3" y="193.2">A</text>
<text x="142.5" y="194">Y</text>
<text x="160" y="192.6">V</text>
<text x="161.5" y="195.7">Y</text>
<text x="167.6" y="193.1">7</text>
<text x="167.6" y="196.5">8</text>
<text x="180" y="193">42</text>
<text x="180" y="196.3">41</text>
<text x="186.9" y="192.6">V</text>
<text x="187.9" y="195.7">A</text>
<text x="26.3" y="201.8">A</text>
<text x="75.1" y="202.5">Y</text>
<text x="94.3" y="201.8">A</text>
<text x="142.5" y="202.5">Y</text>
<text x="159.2" y="202.5">GND</text>
<text x="161.5" y="199.1">Y</text>
<text x="167.6" y="199.7">9</text>
<text x="167.6" y="203">10</text>
<text x="180" y="203.2">39</text>
<text x="180" y="199.9">40</text>
<text x="186.4" y="202.5">GND</text>
<text x="187.9" y="199.1">A</text>
<text x="65.5" y="207.4">FCT16244–1</text>
<text x="133.9" y="207.4">FCT16244–2</text>
<text x="161.5" y="205.8">Y</text>
<text x="161.5" y="209.4">Y</text>
<text x="167.6" y="206.2">11</text>
<text x="167.6" y="209.6">12</text>
<text x="180" y="209.7">37</text>
<text x="180" y="206.3">38</text>
<text x="187.9" y="205.8">A</text>
<text x="187.9" y="209.4">A</text>
<text x="161.5" y="212.9">Y</text>
<text x="167.6" y="212.5">13</text>
<text x="180" y="212.9">36</text>
<text x="187.9" y="212.9">A</text>
<text x="26.2" y="217.3">OE</text>
<text x="93.4" y="217.3">OE</text>
<text x="159.2" y="219.7">GND</text>
<text x="161.5" y="216.3">Y</text>
<text x="167.6" y="216.1">14</text>
<text x="167.6" y="219.3">15</text>
<text x="180" y="216.1">35</text>
<text x="180" y="219.3">34</text>
<text x="186.4" y="219.7">GND</text>
<text x="187.9" y="216.3">A</text>
<text x="27.2" y="224.8">A</text>
<text x="75.4" y="225.6">Y</text>
<text x="94.4" y="224.8">A</text>
<text x="142.8" y="225.5">Y</text>
<text x="161.5" y="222.9">Y</text>
<text x="161.5" y="226.4">Y</text>
<text x="167.6" y="222.6">16</text>
<text x="167.6" y="226">17</text>
<text x="180" y="222.6">33</text>
<text x="180" y="226">32</text>
<text x="187.9" y="222.9">A</text>
<text x="187.9" y="226.4">A</text>
<text x="27.1" y="233">A</text>
<text x="75.4" y="233.7">Y</text>
<text x="94.4" y="233">A</text>
<text x="142.8" y="233.7">Y</text>
<text x="160" y="229.5">V</text>
<text x="161.5" y="232.6">Y</text>
<text x="167.6" y="229.3">18</text>
<text x="167.6" y="232.7">19</text>
<text x="180" y="229.3">31</text>
<text x="180" y="232.7">30</text>
<text x="186.9" y="229.5">V</text>
<text x="187.9" y="232.6">A</text>
<text x="159.2" y="239.3">GND</text>
<text x="161.5" y="235.9">Y</text>
<text x="167.6" y="236">20</text>
<text x="167.6" y="239.4">21</text>
<text x="180" y="236">29</text>
<text x="180" y="239.4">28</text>
<text x="186.4" y="239.3">GND</text>
<text x="187.9" y="235.9">A</text>
<text x="27.1" y="241">A</text>
<text x="75.4" y="241.7">Y</text>
<text x="94.4" y="240.9">A</text>
<text x="142.8" y="241.6">Y</text>
<text x="161.5" y="242.5">Y</text>
<text x="167.6" y="242.7">22</text>
<text x="180" y="242.7">27</text>
<text x="187.9" y="242.5">A</text>
<text x="27.1" y="249.5">A</text>
<text x="75.4" y="250.2">Y</text>
<text x="94.4" y="249.4">A</text>
<text x="142.8" y="250.2">Y</text>
<text x="160.9" y="248.8">OE</text>
<text x="161.5" y="246">Y</text>
<text x="167.6" y="246">23</text>
<text x="167.6" y="249.3">24</text>
<text x="180" y="249.3">25</text>
<text x="180" y="246">26</text>
<text x="187.9" y="246">A</text>
<text x="187.9" y="248.8">OE</text>
<text x="67.2" y="254.8">FCT16244–3</text>
<text x="133.9" y="255.4">FCT16244–4</text>
<text x="170.5" y="255.5">FCT16244–5</text>
</g>
<g font-size="1.7">
<text x="24.3" y="170.2">1</text>
<text x="92.4" y="170.1">3</text>
<text x="159.9" y="173.6">1</text>
<text x="186.9" y="173.6">2</text>
<text x="25.4" y="177.5">1</text>
<text x="27.8" y="177.5">1</text>
<text x="74.1" y="178.3">1</text>
<text x="76.4" y="178.3">1</text>
<text x="93.4" y="177.5">3</text>
<text x="95.8" y="177.5">1</text>
<text x="141.5" y="178.2">3</text>
<text x="143.8" y="178.2">1</text>
<text x="160.5" y="179.8">1</text>
<text x="160.5" y="176.6">1</text>
<text x="162.8" y="176.6">1</text>
<text x="162.8" y="179.8">2</text>
<text x="186.9" y="176.6">1</text>
<text x="186.9" y="179.8">1</text>
<text x="189.2" y="176.6">1</text>
<text x="189.2" y="179.8">2</text>
<text x="25.3" y="185.8">1</text>
<text x="27.7" y="185.8">2</text>
<text x="93.3" y="185.8">3</text>
<text x="95.7" y="185.8">2</text>
<text x="74.1" y="186.4">1</text>
<text x="76.4" y="186.4">2</text>
<text x="141.5" y="186.4">3</text>
<text x="143.8" y="186.4">2</text>
<text x="160.5" y="186.4">1</text>
<text x="160.5" y="189.9">1</text>
<text x="162.8" y="186.4">3</text>
<text x="162.8" y="189.9">4</text>
<text x="186.9" y="186.4">1</text>
<text x="186.9" y="189.9">1</text>
<text x="189.2" y="186.4">3</text>
<text x="189.2" y="189.9">4</text>
<text x="25.3" y="193.7">1</text>
<text x="27.7" y="193.7">3</text>
<text x="74.1" y="194.5">1</text>
<text x="76.4" y="194.5">3</text>
<text x="93.3" y="193.6">3</text>
<text x="95.7" y="193.6">3</text>
<text x="141.5" y="194.4">3</text>
<text x="143.8" y="194.4">3</text>
<text x="160.5" y="196.1">2</text>
<text x="161.3" y="193">CC</text>
<text x="162.8" y="196.1">1</text>
<text x="186.9" y="196.1">2</text>
<text x="188.1" y="193">CC</text>
<text x="189.2" y="196.1">1</text>
<text x="25.3" y="202.2">1</text>
<text x="27.7" y="202.2">4</text>
<text x="74.1" y="202.9">1</text>
<text x="76.4" y="202.9">4</text>
<text x="93.3" y="202.2">3</text>
<text x="95.7" y="202.2">4</text>
<text x="141.5" y="202.9">3</text>
<text x="143.8" y="202.9">4</text>
<text x="160.5" y="199.5">2</text>
<text x="162.8" y="199.5">2</text>
<text x="186.9" y="199.5">2</text>
<text x="189.2" y="199.5">2</text>
<text x="160.5" y="209.8">2</text>
<text x="160.5" y="206.2">2</text>
<text x="162.8" y="206.2">3</text>
<text x="162.8" y="209.8">4</text>
<text x="186.9" y="206.2">2</text>
<text x="186.9" y="209.8">2</text>
<text x="189.2" y="206.2">3</text>
<text x="189.2" y="209.8">4</text>
<text x="160.5" y="213.4">3</text>
<text x="162.8" y="213.4">1</text>
<text x="186.9" y="213.4">3</text>
<text x="189.2" y="213.4">1</text>
<text x="25.1" y="217.8">2</text>
<text x="92.4" y="217.7">4</text>
<text x="160.5" y="216.7">3</text>
<text x="162.8" y="216.7">2</text>
<text x="186.9" y="216.7">3</text>
<text x="189.2" y="216.7">2</text>
<text x="26.2" y="225.2">2</text>
<text x="28.5" y="225.2">1</text>
<text x="74.3" y="226">2</text>
<text x="76.6" y="226">1</text>
<text x="93.4" y="225.2">4</text>
<text x="95.8" y="225.2">1</text>
<text x="141.8" y="225.9">4</text>
<text x="144.1" y="225.9">1</text>
<text x="160.5" y="226.8">3</text>
<text x="160.5" y="223.4">3</text>
<text x="162.8" y="223.4">3</text>
<text x="162.8" y="226.8">4</text>
<text x="186.9" y="223.4">3</text>
<text x="186.9" y="226.8">3</text>
<text x="189.2" y="223.4">3</text>
<text x="189.2" y="226.8">4</text>
<text x="26.1" y="233.4">2</text>
<text x="28.4" y="233.4">2</text>
<text x="93.4" y="233.3">4</text>
<text x="95.8" y="233.3">2</text>
<text x="160.5" y="233">4</text>
<text x="161.3" y="230">CC</text>
<text x="162.8" y="233">1</text>
<text x="186.9" y="233">4</text>
<text x="188.1" y="230">CC</text>
<text x="189.2" y="233">1</text>
<text x="74.3" y="234.1">2</text>
<text x="76.6" y="234.1">2</text>
<text x="141.8" y="234.1">4</text>
<text x="144.1" y="234.1">2</text>
<text x="160.5" y="236.3">4</text>
<text x="162.8" y="236.3">2</text>
<text x="186.9" y="236.3">4</text>
<text x="189.2" y="236.3">2</text>
<text x="26.1" y="241.4">2</text>
<text x="28.4" y="241.4">3</text>
<text x="74.3" y="242.1">2</text>
<text x="76.6" y="242.1">3</text>
<text x="93.4" y="241.3">4</text>
<text x="95.8" y="241.3">3</text>
<text x="141.8" y="242">4</text>
<text x="144.1" y="242">3</text>
<text x="160.5" y="242.9">4</text>
<text x="162.8" y="242.9">3</text>
<text x="186.9" y="242.9">4</text>
<text x="189.2" y="242.9">3</text>
<text x="26.1" y="249.9">2</text>
<text x="28.4" y="249.9">4</text>
<text x="74.3" y="250.6">2</text>
<text x="76.6" y="250.6">4</text>
<text x="93.4" y="249.9">4</text>
<text x="95.8" y="249.9">4</text>
<text x="141.8" y="250.6">4</text>
<text x="144.1" y="250.6">4</text>
<text x="159.9" y="249.3">4</text>
<text x="160.5" y="246.5">4</text>
<text x="162.8" y="246.5">4</text>
<text x="186.9" y="249.3">3</text>
<text x="186.9" y="246.5">4</text>
<text x="189.2" y="246.5">4</text>
</g>
</svg>
